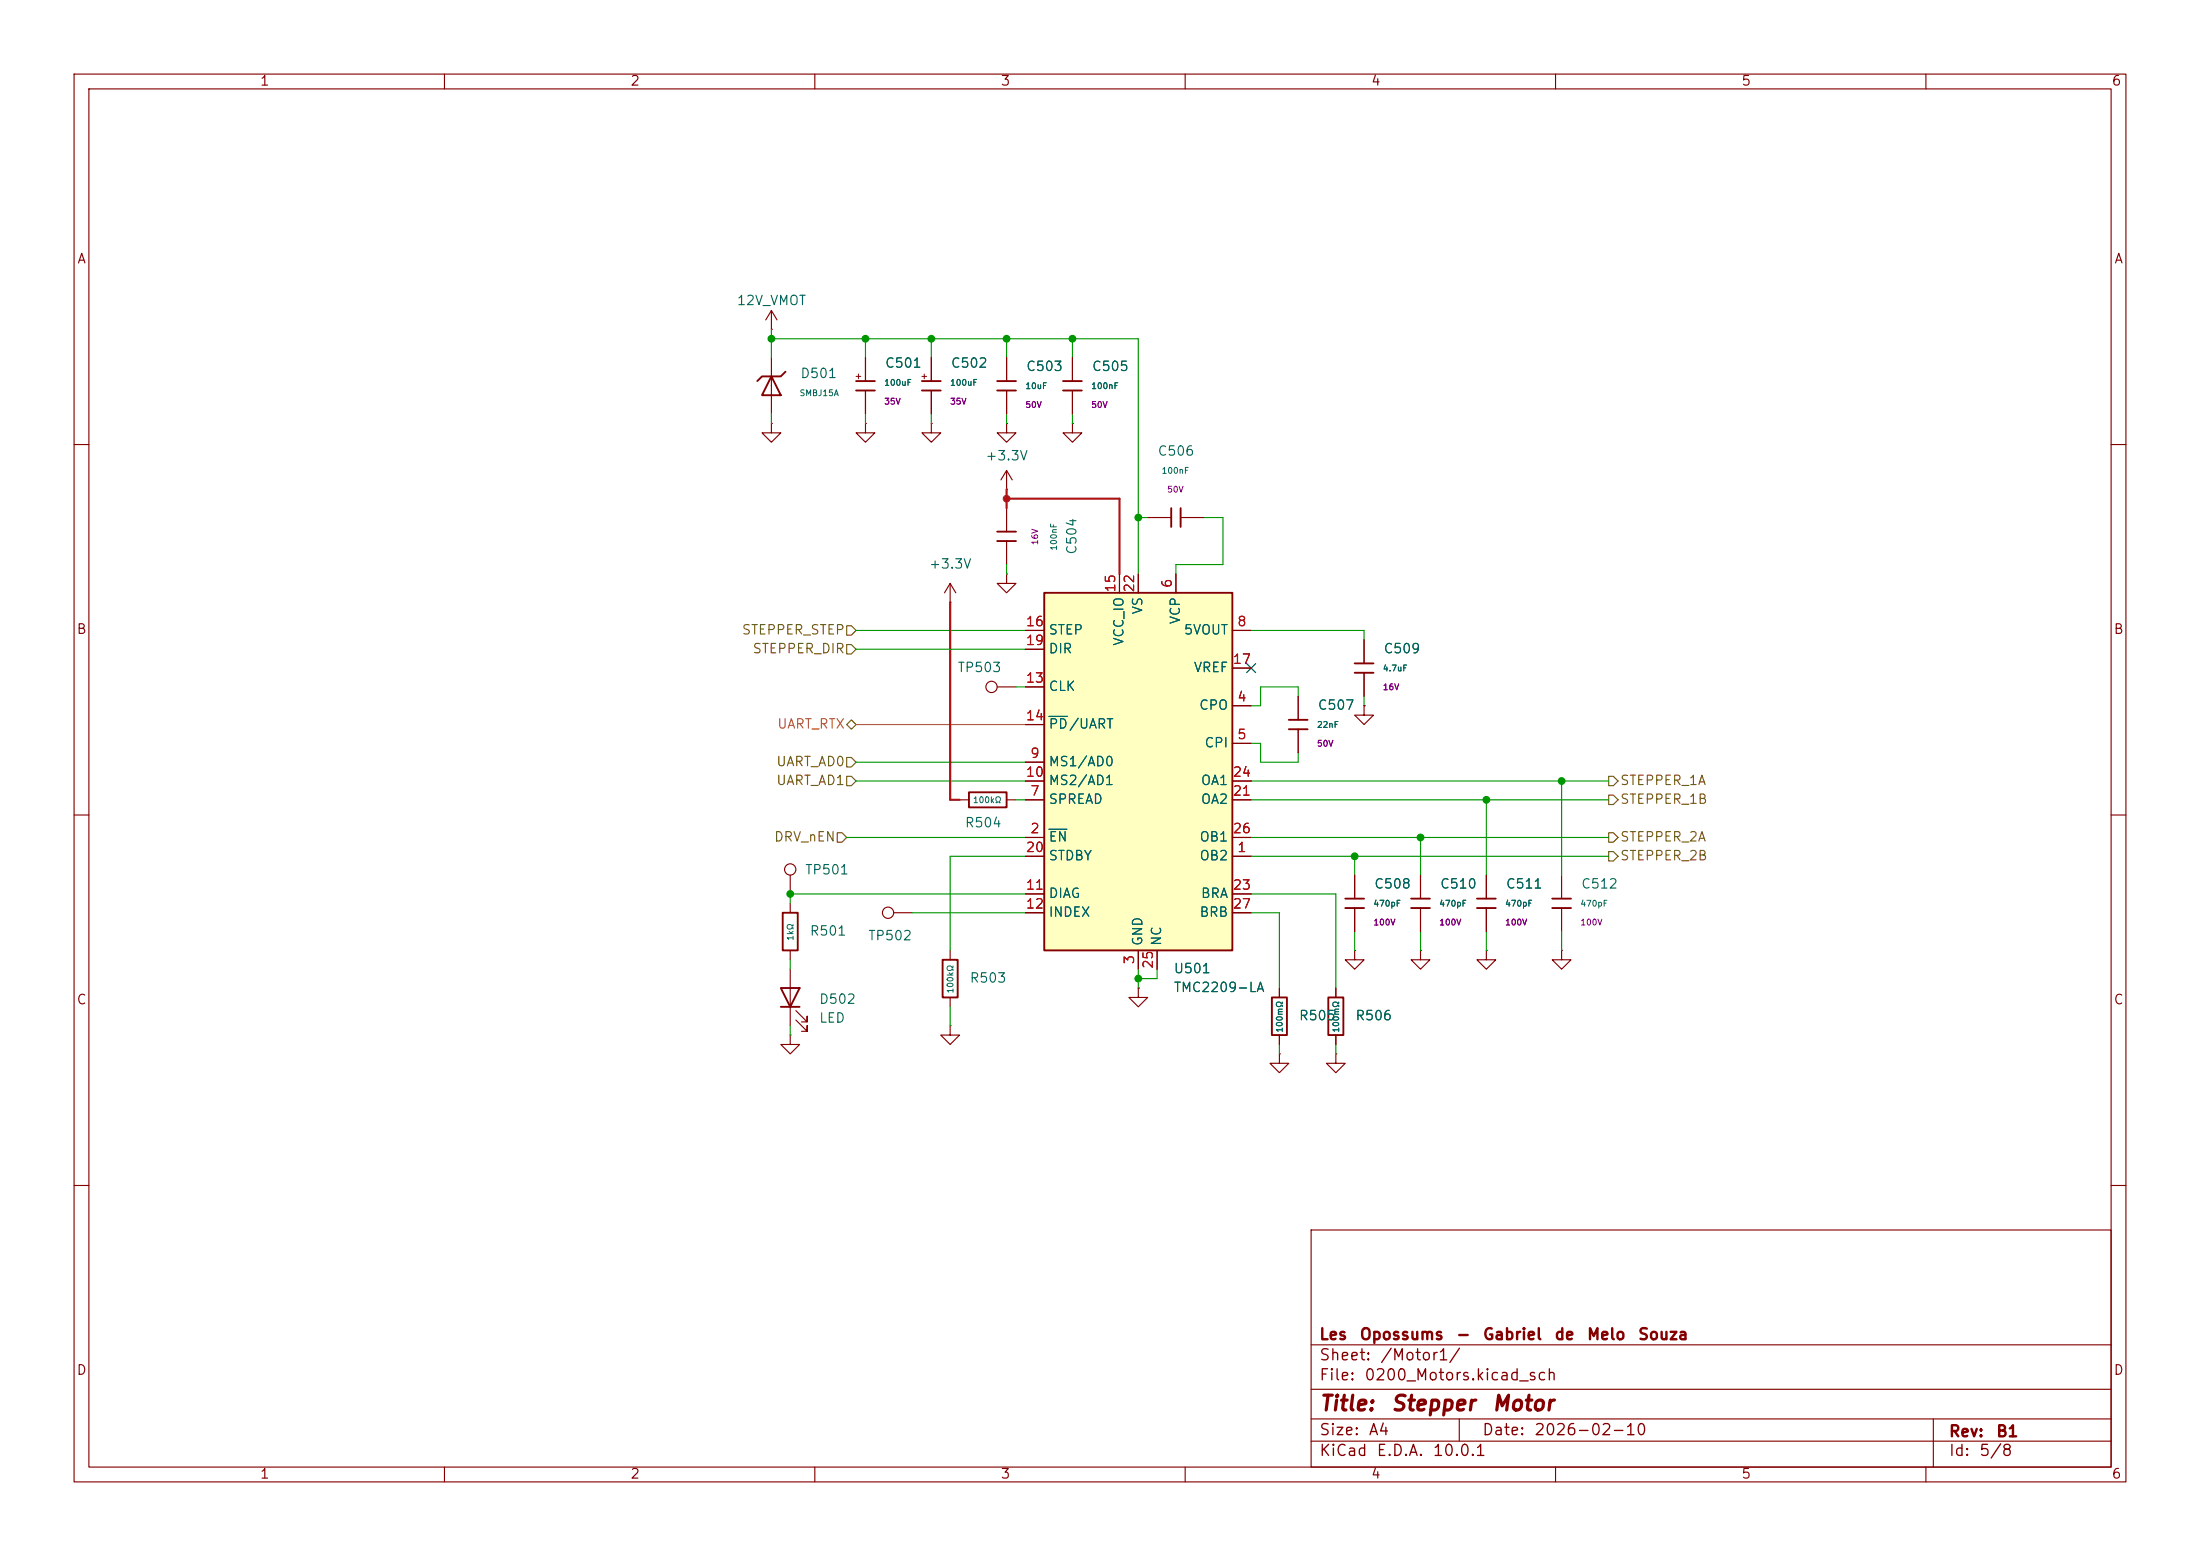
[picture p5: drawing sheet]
<svg xmlns="http://www.w3.org/2000/svg" width="297mm" height="210mm" viewBox="0 0 297 210" stroke-linecap="round" stroke-linejoin="round" font-family="sans-serif">
<g fill="none" stroke="#840000" stroke-width=".15">
<path d="M10 10h277v190h-277zM12 12h273v186h-273zM60 10v2M110 10v2M160 10v2M210 10v2M260 10v2M104.1 57.2v1.2h1.3l-1.3 1.3-1.2-1.3h1.2M104.1 57.2h.1M104.1 44.5h.1M104.1 41.9v2.6M104.1 48.3v7.6"/>
<path d="M104.1 41.9l-.7 1.3M104.1 41.9l.8 1.3M116.8 57.2v1.2h1.3l-1.3 1.3-1.2-1.3h1.2M116.8 57.2h.1M116.8 48.3v3.1M116.8 52.7v3.2M125.7 57.2v1.2h1.3l-1.3 1.3-1.2-1.3h1.2M125.7 57.2h.1M125.7 48.3v3.1M125.7 52.7v3.2M135.9 57.2v1.2h1.3l-1.3 1.3-1.3-1.3h1.3M135.9 57.2h.1"/>
<path d="M135.9 48.3v3.1M135.9 52.7v3.2M144.8 57.2v1.2h1.2l-1.2 1.3-1.3-1.3h1.3M144.8 57.2h.1M144.8 48.3v3.1M144.8 52.7v3.2M10 60h2M128.3 78.7v2.6M128.3 78.7l-.8 1.3M128.3 78.7l.7 1.3M135.9 66h.1M135.9 77.5v1.2h1.3l-1.3 1.3-1.3-1.3h1.3"/>
<path d="M135.9 77.5h.1M135.9 63.5v2.5M135.9 68.6v3.2M135.9 73v3.2M135.9 63.5l-.8 1.3M135.9 63.5l.8 1.3M154.9 69.9h3.2M159.4 69.9h3.2M285 60h2M128.3 81.3h.1M134.6 92.7h2.6M175.3 94v3.2"/>
<path d="M175.3 98.4v3.2M184.1 95.3v1.2h1.3l-1.3 1.3-1.2-1.3h1.2M184.1 95.3h.1M184.1 86.4v3.1M184.1 90.8v3.2M10 110h2M106.7 118.1v2.6M129.5 108h1.3M135.9 108h1.3M182.9 118.1v3.2M191.8 118.1v3.2M200.7 118.1v3.2"/>
<path d="M210.8 118.1v3.2M285 110h2M106.7 139.7v1.3h1.2l-1.2 1.2-1.3-1.2h1.3M106.7 139.7h.1M106.7 121.9v1.3M106.7 128.3v1.2M106.7 130.8v7.6M107.4 137.7l1.6 1.5v-.8v.8h-.8M107.4 136.4l1.6 1.5v-.7v.7h-.8M120.6 123.2h2.6M128.3 138.4v1.3h1.2l-1.2 1.3-1.3-1.3h1.3M128.3 138.4h.1"/>
<path d="M128.3 128.3v1.2M128.3 134.6v1.3M153.7 133.4v1.2h1.2l-1.2 1.3-1.3-1.3h1.3M153.7 133.4h.1M172.7 133.4v1.2M172.7 139.7v1.3M180.3 133.4v1.2M180.3 139.7v1.3M182.9 122.6v3.1M191.8 128.3v1.2h1.2l-1.2 1.3-1.3-1.3h1.3M191.8 128.3h.1M191.8 122.6v3.1"/>
<path d="M200.7 128.3v1.2h1.2l-1.2 1.3-1.3-1.3h1.3M200.7 128.3h.1M200.7 122.6v3.1M210.8 128.3v1.2h1.3l-1.3 1.3-1.3-1.3h1.3M210.8 128.3h.1M210.8 122.6v3.1M172.7 142.2v1.3h1.3l-1.3 1.3-1.3-1.3h1.3M172.7 142.2h.1M180.3 142.2v1.3h1.3l-1.3 1.3-1.2-1.3h1.2M180.3 142.2h.1M10 160h2M177 166h108v32h-108z"/>
<path d="M285 160h2M60 198v2M110 198v2M160 198v2M177 194.5h108M177 191.5h108M177 187.5h108M177 181.5h108M197 191.5v3M210 198v2M260 198v2M261 191.5v6.5"/>
<circle cx="133.9" cy="92.7" r=".76"/>
<circle cx="106.7" cy="117.3" r=".76"/>
<circle cx="119.9" cy="123.2" r=".76"/>
</g>
<g fill="none" stroke="#840000" stroke-width=".25">
<path d="M104.1 50.8l1.3 2.5h-2.5zM106 50.2l-.6 .6h-2.5l-.7 .6M115.6 51.4h2.5M115.6 52.7h2.5M124.5 51.4h2.5M124.5 52.7h2.5M134.6 51.4h2.6M134.6 52.7h2.6M143.5 51.4h2.5M143.5 52.7h2.5M134.6 71.8h2.6M134.6 73h2.6"/>
<path d="M158.1 68.6v2.5M159.4 68.6v2.5M174 97.2h2.5M174 98.4h2.5M182.9 89.5h2.5M182.9 90.8h2.5M130.8 106.9h5.1v2.1h-5.1zM105.4 133.4h2.5l-1.2 2.5zM105.4 135.9h2.5M105.7 123.2h2v5.1h-2zM127.3 129.5h2v5.1h-2zM171.7 134.6h2v5.1h-2z"/>
<path d="M179.3 134.6h2.1v5.1h-2.1zM181.6 121.3h2.5M181.6 122.6h2.5M190.5 121.3h2.5M190.5 122.6h2.5M199.4 121.3h2.5M199.4 122.6h2.5M209.5 121.3h2.6M209.5 122.6h2.6"/>
</g>
<path d="M115.6 50.8h.6M115.9 50.5v.6M124.5 50.8h.6M124.8 50.5v.6" fill="none" stroke="#840000" stroke-width=".14"/>
<path d="M141 80h25.4v48.3h-25.4z" fill="#ffffc2"/>
<path d="M141 80h25.4v48.3h-25.4z" fill="none" stroke="#840000" stroke-width=".25"/>
<g fill="none" stroke="#840000" stroke-width=".15">
<path d="M116.8 48.3v3.1M116.8 52.7v3.2M125.7 48.3v3.1M125.7 52.7v3.2M135.9 48.3v3.1M135.9 52.7v3.2M144.8 48.3v3.1M144.8 52.7v3.2M151.1 77.5v2.5M153.7 77.5v2.5M158.7 77.5v2.5M138.4 85.1h2.6"/>
<path d="M138.4 92.7h2.6M138.4 97.8h2.6M138.4 87.6h2.6M166.4 95.3h2.5M166.4 85.1h2.5M166.4 90.2h2.5M175.3 94v3.2M175.3 98.4v3.2M184.1 95.3h.1M184.1 86.4v3.1M184.1 90.8v3.2M138.4 115.6h2.6"/>
<path d="M138.4 113h2.6M138.4 108h2.6M138.4 102.9h2.6M138.4 105.4h2.6M166.4 115.6h2.5M166.4 113h2.5M166.4 100.3h2.5M166.4 108h2.5M166.4 105.4h2.5M182.9 118.1v3.2M191.8 118.1v3.2M200.7 118.1v3.2"/>
<path d="M138.4 120.7h2.6M138.4 123.2h2.6M153.7 133.4h.1M153.7 128.3v2.5M156.2 128.3v2.5M166.4 120.7h2.5M166.4 123.2h2.5M172.7 133.4v1.2M172.7 139.7v1.3M180.3 133.4v1.2M180.3 139.7v1.3M182.9 128.3v1.2h1.2l-1.2 1.3-1.3-1.3h1.3"/>
<path d="M182.9 128.3h.1M182.9 122.6v3.1M191.8 122.6v3.1M200.7 122.6v3.1"/>
</g>
<path d="M141.6 96.7h2.5M141.6 111.9h2.4" fill="none" stroke="#006464" stroke-width=".15"/>
<path d="M114.3 87h.6l.7 .6-.7 .7h-.6zM114.3 84.5h.6l.7 .6-.7 .6h-.6zM114.9 97.2l.7 .6-.7 .6-.6-.6zM113 112.4h.7l.6 .6-.6 .7h-.7zM114.3 102.2h.6l.7 .7-.7 .6h-.6zM114.3 104.8h.6l.7 .6-.7 .6h-.6zM217.2 114.9h.6l.6 .7-.6 .6h-.6zM217.2 107.3h.6l.6 .7-.6 .6h-.6zM217.2 104.8h.6l.6 .6-.6 .6h-.6zM217.2 112.4h.6l.6 .6-.6 .7h-.6z" fill="none" stroke="#725600" stroke-width=".15"/>
<g fill="none" stroke="#009600" stroke-width=".15">
<path d="M104.1 45.7h49.6v31.8M104.1 44.5v3.8M104.1 55.9v1.3M116.8 45.7v2.6M116.8 55.9v1.3M125.7 45.7v2.6M125.7 55.9v1.3M135.9 45.7v2.6M135.9 55.9v1.3M144.8 45.7v2.6M144.8 55.9v1.3M135.9 76.2v1.3"/>
<path d="M153.7 69.9h1.2M162.6 69.9h2.5v6.3h-6.4v1.3M115.6 85.1h22.8M115.6 87.6h22.8M137.2 92.7h1.2M168.9 85.1h15.2v1.3M175.3 94v-1.3h-5.1v2.6h-1.3M184.1 94v1.3M114.3 113h24.1M115.6 102.9h22.8M115.6 105.4h22.8M137.2 108h1.2"/>
<path d="M138.4 115.6h-10.1v12.7M168.9 100.3h1.3v2.6h5.1v-1.3M168.9 108h48.3M168.9 113h48.3M168.9 105.4h48.3M168.9 115.6h48.3M182.9 115.6v2.5M191.8 113v5.1M200.7 108v10.1M210.8 105.4v12.7M106.7 129.5v1.3M106.7 138.4v1.3"/>
<path d="M123.2 123.2h15.2M128.3 135.9v2.5M138.4 120.7h-31.7v1.2M153.7 130.8v2.6M156.2 130.8v1.3h-2.5M168.9 123.2h3.8v10.2M168.9 120.7h11.4v12.7M182.9 125.7v2.6M191.8 125.7v2.6M200.7 125.7v2.6M210.8 125.7v2.6M172.7 141v1.2"/>
<path d="M180.3 141v1.2"/>
</g>
<path d="M135.9 66v2.6M135.9 67.3h15.2v10.2M128.3 81.3v26.7h1.2" fill="none" stroke="#bc2328" stroke-width=".3"/>
<path d="M115.6 97.8h22.8" fill="none" stroke="#c60" stroke-width=".15"/>
<path d="M168.3 89.6l1.2 1.2M169.5 89.6l-1.2 1.2" fill="none" stroke="#000084" stroke-width=".15"/>
<g fill="#009600" stroke="#009600" stroke-width=".14">
<circle cx="125.7" cy="45.7" r=".46"/>
<circle cx="135.9" cy="45.7" r=".46"/>
<circle cx="116.8" cy="45.7" r=".46"/>
<circle cx="144.8" cy="45.7" r=".46"/>
<circle cx="153.7" cy="69.9" r=".46"/>
<circle cx="104.1" cy="45.7" r=".46"/>
<circle cx="153.7" cy="132.1" r=".46"/>
<circle cx="106.7" cy="120.7" r=".46"/>
<circle cx="210.8" cy="105.4" r=".46"/>
<circle cx="200.7" cy="108" r=".46"/>
<circle cx="191.8" cy="113" r=".46"/>
<circle cx="182.9" cy="115.6" r=".46"/>
</g>
<circle cx="135.9" cy="67.3" r=".46" fill="#bc2328" stroke="#bc2328" stroke-width=".14"/>
<g font-size="2" fill="#840000">
<text x="178" y="190.9">Title:</text>
<text x="187.7" y="190.9">Stepper</text>
<text x="201.3" y="190.9">Motor</text>
</g>
<g font-size="1.5" fill="#840000">
<text x="178" y="184">Sheet:</text>
<text x="178" y="181.2">Les</text>
<text x="183.5" y="181.2">Opossums</text>
<text x="186.2" y="184">/Motor1/</text>
<text x="196.5" y="181.2">-</text>
<text x="200.1" y="181.2">Gabriel</text>
<text x="209.8" y="181.2">de</text>
<text x="214.1" y="181.2">Melo</text>
<text x="221" y="181.2">Souza</text>
<text x="178" y="186.7">File:</text>
<text x="184.1" y="186.7">0200_Motors.kicad_sch</text>
<text x="178" y="196.9">KiCad</text>
<text x="178" y="194.1">Size:</text>
<text x="184.7" y="194.1">A4</text>
<text x="185.7" y="196.9">E.D.A.</text>
<text x="193.3" y="196.9">10.0.1</text>
<text x="200" y="194.1">Date:</text>
<text x="207" y="194.1">2026-02-10</text>
<text x="263" y="194.3">Rev:</text>
<text x="263" y="196.9">Id:</text>
<text x="267.1" y="196.9">5/8</text>
<text x="269.4" y="194.3">B1</text>
</g>
<g font-size="1.3" fill="#840000">
<text x="35" y="11.9">1</text>
<text x="85" y="11.9">2</text>
<text x="135" y="11.9">3</text>
<text x="185" y="11.9">4</text>
<text x="235" y="11.9">5</text>
<text x="285" y="11.9">6</text>
<text x="10.3" y="35.9">A</text>
<text x="285.3" y="35.9">A</text>
<text x="10.3" y="85.9">B</text>
<text x="285.3" y="85.9">B</text>
<text x="10.3" y="135.9">C</text>
<text x="285.3" y="135.9">C</text>
<text x="10.3" y="185.9">D</text>
<text x="285.3" y="185.9">D</text>
<text x="35" y="199.9">1</text>
<text x="85" y="199.9">2</text>
<text x="135" y="199.9">3</text>
<text x="185" y="199.9">4</text>
<text x="235" y="199.9">5</text>
<text x="285" y="199.9">6</text>
</g>
<g font-size="1.3" fill="#006464">
<text x="99.4" y="41.5">12V_VMOT</text>
<text x="108" y="51.3">D501</text>
<text x="119.4" y="49.9">C501</text>
<text x="128.3" y="49.9">C502</text>
<text x="138.4" y="50.4">C503</text>
<text x="147.3" y="50.4">C505</text>
<text x="132.9" y="62.5">+3.3V</text>
<text x="156.2" y="61.8">C506</text>
<text x="125.3" y="77.1">+3.3V</text>
<text x="145.6" y="74.9" transform="rotate(-90 145.6 74.9)">C504</text>
<text x="154.5" y="83" transform="rotate(-90 154.5 83)">VS</text>
<text x="141.5" y="86">STEP</text>
<text x="141.5" y="88.5">DIR</text>
<text x="152" y="87.3" transform="rotate(-90 152 87.3)">VCC_IO</text>
<text x="159.6" y="84.3" transform="rotate(-90 159.6 84.3)">VCP</text>
<text x="159.7" y="86">5VOUT</text>
<text x="186.7" y="88.5">C509</text>
<text x="129.2" y="91">TP503</text>
<text x="141.5" y="93.6">CLK</text>
<text x="161.1" y="91">VREF</text>
<text x="141.5" y="98.7">PD/UART</text>
<text x="161.8" y="96.1">CPO</text>
<text x="162.5" y="101.2">CPI</text>
<text x="177.8" y="96.1">C507</text>
<text x="141.5" y="103.7">MS1/AD0</text>
<text x="141.5" y="106.3">MS2/AD1</text>
<text x="162" y="106.3">OA1</text>
<text x="130.2" y="112">R504</text>
<text x="141.5" y="113.9">EN</text>
<text x="141.5" y="108.8">SPREAD</text>
<text x="161.8" y="113.9">OB1</text>
<text x="162" y="108.8">OA2</text>
<text x="108.6" y="118.3">TP501</text>
<text x="141.5" y="116.4">STDBY</text>
<text x="161.8" y="116.4">OB2</text>
<text x="141.5" y="121.5">DIAG</text>
<text x="141.5" y="124.1">INDEX</text>
<text x="161.8" y="124.1">BRB</text>
<text x="162" y="121.5">BRA</text>
<text x="185.4" y="120.2">C508</text>
<text x="194.3" y="120.2">C510</text>
<text x="203.2" y="120.2">C511</text>
<text x="213.4" y="120.2">C512</text>
<text x="109.2" y="126.6">R501</text>
<text x="117.1" y="127.2">TP502</text>
<text x="154.5" y="127.8" transform="rotate(-90 154.5 127.8)">GND</text>
<text x="157.1" y="127.8" transform="rotate(-90 157.1 127.8)">NC</text>
<text x="158.4" y="131.7">U501</text>
<text x="110.5" y="135.8">D502</text>
<text x="130.8" y="132.9">R503</text>
<text x="158.4" y="134.2">TMC2209-LA</text>
<text x="110.5" y="138.3">LED</text>
<text x="175.3" y="138">R505</text>
<text x="182.9" y="138">R506</text>
</g>
<g font-size="1.3" fill="#a90000">
<text x="150.9" y="80.1" transform="rotate(-90 150.9 80.1)">15</text>
<text x="153.4" y="80.1" transform="rotate(-90 153.4 80.1)">22</text>
<text x="158.5" y="79.4" transform="rotate(-90 158.5 79.4)">6</text>
<text x="138.4" y="84.8">16</text>
<text x="138.4" y="87.4">19</text>
<text x="166.3" y="89.9">17</text>
<text x="166.9" y="84.8">8</text>
<text x="138.4" y="92.5">13</text>
<text x="166.9" y="95">4</text>
<text x="138.4" y="97.5">14</text>
<text x="166.9" y="100.1">5</text>
<text x="138.4" y="105.2">10</text>
<text x="139" y="107.7">7</text>
<text x="139" y="102.6">9</text>
<text x="166.3" y="107.7">21</text>
<text x="166.3" y="105.2">24</text>
<text x="139" y="112.8">2</text>
<text x="166.3" y="112.8">26</text>
<text x="138.4" y="115.3">20</text>
<text x="166.9" y="115.3">1</text>
<text x="138.4" y="120.4">11</text>
<text x="138.4" y="122.9">12</text>
<text x="166.3" y="120.4">23</text>
<text x="166.3" y="122.9">27</text>
<text x="153.4" y="130.2" transform="rotate(-90 153.4 130.2)">3</text>
<text x="156" y="130.9" transform="rotate(-90 156 130.9)">25</text>
</g>
<g font-size="1.3" fill="#725600">
<text x="100.1" y="86">STEPPER_STEP</text>
<text x="101.5" y="88.5">STEPPER_DIR</text>
<text x="104.7" y="103.7">UART_AD0</text>
<text x="104.7" y="106.3">UART_AD1</text>
<text x="218.6" y="106.3">STEPPER_1A</text>
<text x="104.4" y="113.9">DRV_nEN</text>
<text x="218.6" y="108.8">STEPPER_1B</text>
<text x="218.6" y="113.9">STEPPER_2A</text>
<text x="218.6" y="116.4">STEPPER_2B</text>
</g>
<text font-size="1.3" fill="#c60" x="104.8" y="98.7">UART_RTX</text>
<g font-size=".8" fill="#006464">
<text x="107.9" y="53.7">SMBJ15A</text>
<text x="119.3" y="52.3">100uF</text>
<text x="128.2" y="52.3">100uF</text>
<text x="138.4" y="52.7">10uF</text>
<text x="147.2" y="52.7">100nF</text>
<text x="156.8" y="64.1">100nF</text>
<text x="142.9" y="74.4" transform="rotate(-90 142.9 74.4)">100nF</text>
<text x="186.6" y="90.8">4.7uF</text>
<text x="177.7" y="98.4">22nF</text>
<text x="131.3" y="108.6">100kΩ</text>
<text x="185.3" y="122.5">470pF</text>
<text x="194.2" y="122.5">470pF</text>
<text x="203.1" y="122.5">470pF</text>
<text x="213.3" y="122.5">470pF</text>
<text x="107.3" y="127" transform="rotate(-90 107.3 127)">1kΩ</text>
<text x="128.9" y="134.2" transform="rotate(-90 128.9 134.2)">100kΩ</text>
<text x="173.3" y="139.4" transform="rotate(-90 173.3 139.4)">100mΩ</text>
<text x="181" y="139.4" transform="rotate(-90 181 139.4)">100mΩ</text>
</g>
<g font-size=".8" fill="#840084">
<text x="119.3" y="54.8">35V</text>
<text x="128.2" y="54.8">35V</text>
<text x="138.4" y="55.2">50V</text>
<text x="147.2" y="55.2">50V</text>
<text x="157.5" y="66.7">50V</text>
<text x="140.3" y="73.6" transform="rotate(-90 140.3 73.6)">16V</text>
<text x="186.6" y="93.3">16V</text>
<text x="177.7" y="101">50V</text>
<text x="185.3" y="125.1">100V</text>
<text x="194.2" y="125.1">100V</text>
<text x="203.1" y="125.1">100V</text>
<text x="213.3" y="125.1">100V</text>
</g>
</svg>
